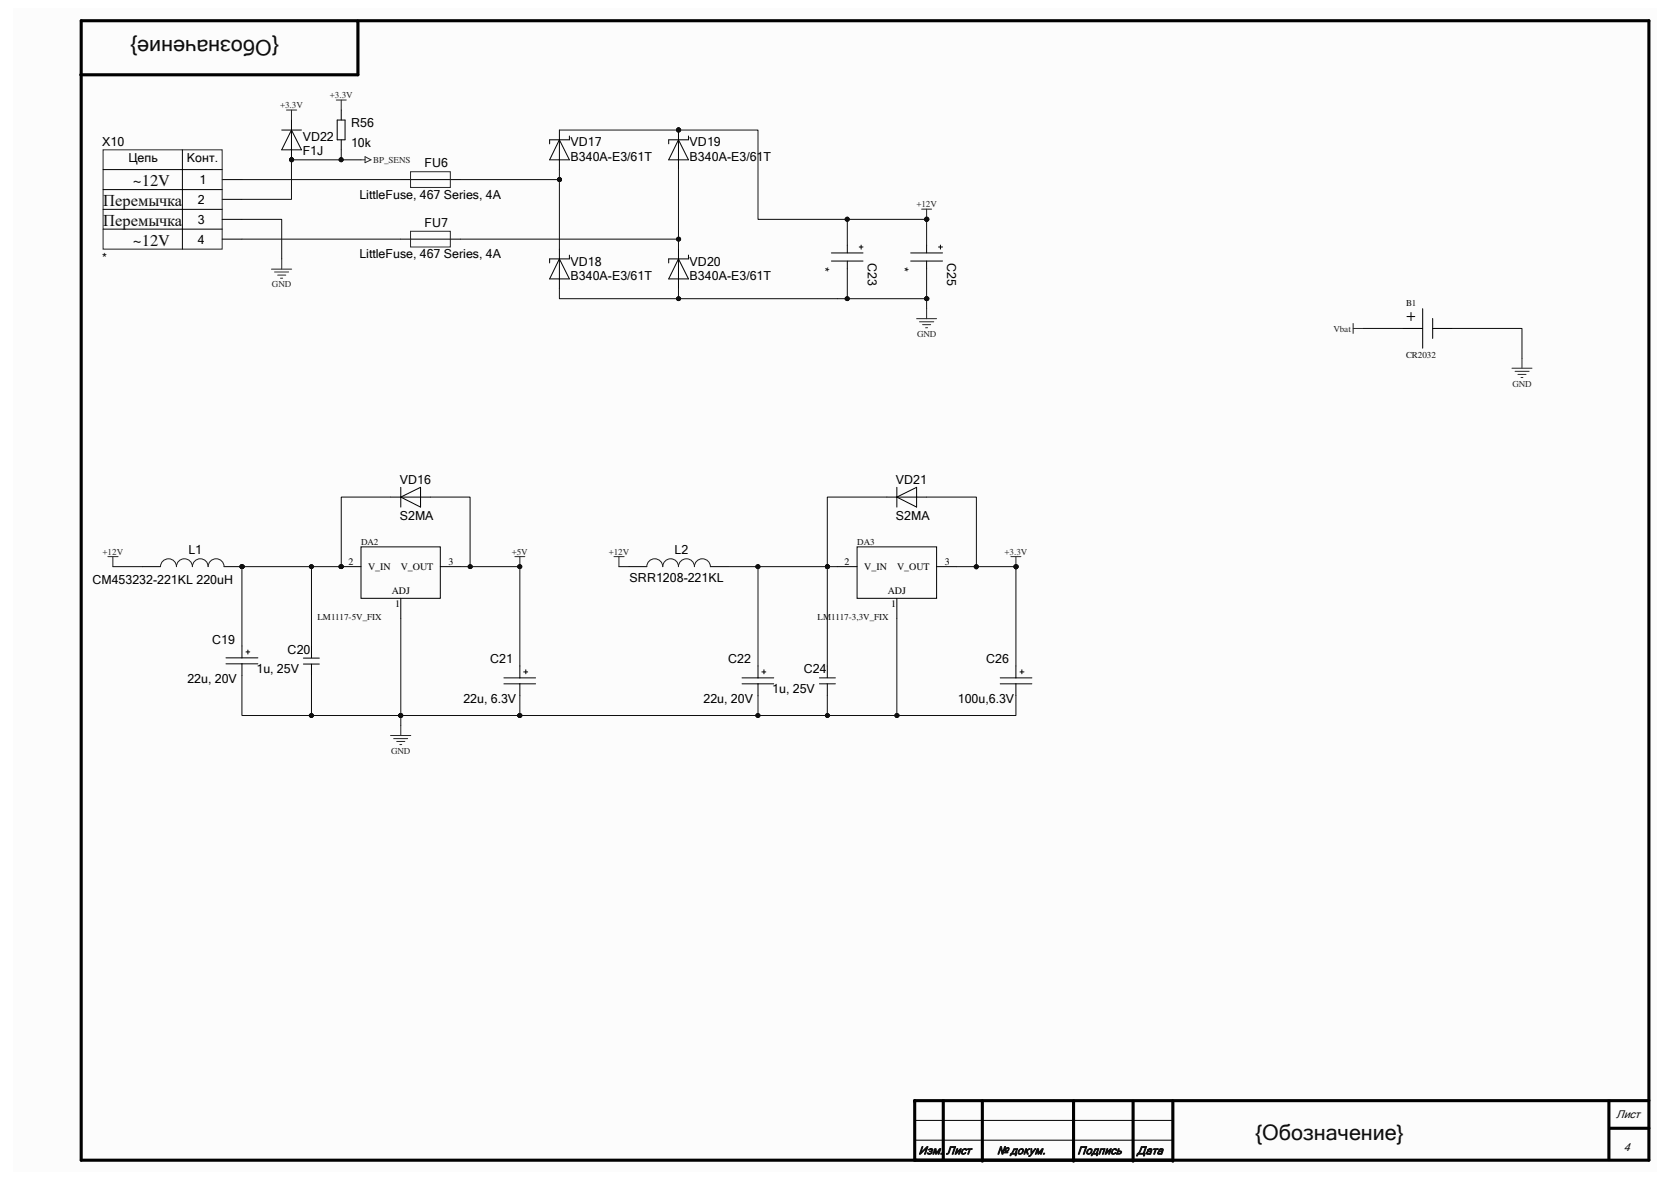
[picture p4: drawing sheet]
<svg xmlns="http://www.w3.org/2000/svg" width="297mm" height="210mm" viewBox="0 0 297 210" stroke-linecap="round" stroke-linejoin="round" font-family="sans-serif">
<g fill="#fcfcfc">
<path d="M2.5 1.6h292.1v206.7h-292.1z" fill-rule="evenodd"/>
<path d="M2.5 1.6h292.1v206.7h-292.1z" fill-rule="evenodd"/>
</g>
<path d="M14.4 3.7h278.7v202.5h-278.7zM63.5 3.8l.1 9.5h-49.3M167.7 195.6v10.4M174.6 195.7v10.5M190.8 195.7v10.5M201.4 195.7v10.5M208.4 195.6h-45.8v10.6M208.5 195.7v10.5M208.5 195.6h84.6M286 195.7v10.4M286.1 200.5h7" fill="none" stroke="#000" stroke-width=".55"/>
<g fill="#000">
<circle cx="162.6" cy="195.6" r=".28"/>
<circle cx="174.6" cy="206.2" r=".28"/>
<circle cx="190.8" cy="206.2" r=".28"/>
<circle cx="201.4" cy="206.2" r=".28"/>
<circle cx="208.5" cy="206.2" r=".28"/>
</g>
<g fill="none" stroke="#000" stroke-width=".18">
<path d="M18.3 30.1h21.2M18.3 33.7h21.2M18.3 37.2h21.2M32.4 26.6v17.7M39.5 31.9h3.5M39.5 35.4h3.5M39.5 39h3.5M99.4 23.1v7M99.4 24.8l1.8 3.6h-3.5zM101.2 24.2v.6h-3.5v.8M18.3 40.7h21.2M39.5 42.5h3.5"/>
<path d="M162.6 199.1h45.8M162.6 202.6h45.8"/>
</g>
<path d="M18.3 26.6h21.2v17.7h-21.2zM48.3 47.8h3.6M48.8 48.3h2.5M49.4 48.9h1.4M49.9 49.4h.3M50.1 46v1.8M162.9 56.6h3.6M163.4 57.2h2.6M164 57.7h1.4M164.5 58.3h.4M164.7 54.9v1.7" fill="none" stroke="#262626" stroke-width=".18"/>
<circle cx="120.6" cy="23.1" r=".36" fill="#0e0e0e"/>
<circle cx="120.6" cy="23.1" r=".36" fill="none" stroke="#0e0e0e" stroke-width=".18"/>
<path d="M120.6 23.1v1.7M120.6 28.4v1.7" fill="none" stroke="#000" stroke-width=".18"/>
<circle cx="120.6" cy="23.1" r=".36" fill="#0e0e0e"/>
<circle cx="120.6" cy="23.1" r=".36" fill="none" stroke="#0e0e0e" stroke-width=".18"/>
<path d="M71.2 31.9h10.6M120.6 24.8l1.8 3.6h-3.5zM120.6 24.8v3.6M122.4 24.2v.6h-3.5v.8M71.2 42.5h10.6M99.4 44.3v7M99.4 46l1.8 3.6h-3.5zM101.2 45.3v.7h-3.5v.7M120.6 44.3v7M120.6 46l1.8 3.6h-3.5zM122.4 45.3v.7h-3.5v.7" fill="none" stroke="#000" stroke-width=".18"/>
<path d="M73 30.5h7v2.8h-7zM163.8 37.2h1.8M164.7 37.2v1.8M73 41.1h7v2.8h-7z" fill="none" stroke="#262626" stroke-width=".18"/>
<circle cx="164.7" cy="39" r=".36" fill="#0e0e0e"/>
<circle cx="164.7" cy="39" r=".36" fill="none" stroke="#0e0e0e" stroke-width=".18"/>
<path d="M152.4 97.2h14.1v9.1h-14.1zM148.8 100.7h3.6M159.4 106.3v3.6M166.5 100.7h3.5" fill="none" stroke="#000" stroke-width=".18"/>
<circle cx="60.6" cy="100.7" r=".35" fill="#0e0e0e"/>
<circle cx="60.6" cy="100.7" r=".35" fill="none" stroke="#0e0e0e" stroke-width=".18"/>
<path d="M64.2 97.2h14.1v9.1h-14.1zM60.7 100.7h3.5" fill="none" stroke="#000" stroke-width=".18"/>
<circle cx="60.6" cy="100.7" r=".35" fill="#0e0e0e"/>
<circle cx="60.6" cy="100.7" r=".35" fill="none" stroke="#0e0e0e" stroke-width=".18"/>
<path d="M71.2 106.3v3.6M78.3 100.7h3.5" fill="none" stroke="#000" stroke-width=".18"/>
<path d="M91.5 98.9h1.8M92.4 98.9v1.8M69.4 130.7h3.6M70 131.3h2.5M70.5 131.8h1.5M71.1 132.3h.3M71.2 128.9v1.8" fill="none" stroke="#262626" stroke-width=".18"/>
<circle cx="92.4" cy="100.7" r=".35" fill="#0e0e0e"/>
<circle cx="92.4" cy="100.7" r=".35" fill="none" stroke="#0e0e0e" stroke-width=".18"/>
<path d="M179.7 98.9h1.8M180.6 98.9v1.8" fill="none" stroke="#262626" stroke-width=".18"/>
<circle cx="180.6" cy="100.7" r=".36" fill="#0e0e0e"/>
<circle cx="180.6" cy="100.7" r=".36" fill="none" stroke="#0e0e0e" stroke-width=".18"/>
<g fill="none" stroke="#262626" stroke-width=".18">
<path d="M50.9 19.6h1.8M51.8 19.6v1.7M64.2 28.4h.7M64.9 27.9l1.1 .5-1.1 .5zM240.5 57.5v1.8M240.5 58.4h1.9M268.8 65.4h3.5M269.3 66h2.5M269.8 66.5h1.5M270.4 67.1h.3M270.5 63.7v1.7M19.2 98.9h1.8"/>
<path d="M20.1 98.9v1.8M109.1 98.9h1.9M110 98.9v1.8"/>
</g>
<g fill="none" stroke="#000" stroke-width=".18">
<path d="M69.5 88.3h7M71.2 86.6v3.5M71.2 88.3l3.6-1.7v3.5zM157.6 88.3h7.1M159.4 86.6v3.5M159.4 88.3l3.5-1.7v3.5zM40.2 116.9h5.6M40.2 118h5.6M43 114.8v2.1M43 118v2.1M43.7 115.9h.7M44.1 115.5v.7"/>
<path d="M53.9 118h2.9M53.9 117h2.9M55.4 114.8v2.1M55.4 118v2.1M92.4 118.4v2.1M93.1 119.4h.7M93.5 119v.8M111.8 100.7h3.2M126.3 100.7h3.2M134.7 118.4v2.1M135.4 119.4h.7M135.8 119v.8"/>
<path d="M147.1 118.4v2M180.6 118.4v2.1M181.3 119.4h.7M181.6 119v.8M89.6 121.5h5.6M89.6 120.5h5.6M92.4 121.5v2.2M131.9 121.5h5.6M131.9 120.5h5.6M134.7 121.5v2.2M145.7 121.5h2.8M145.7 120.5h2.8"/>
<path d="M147.1 121.5v2.2M177.8 121.5h5.6M177.8 120.5h5.6M180.6 121.5v2.2"/>
</g>
<path d="M115 100.7a1.42 1.42 0 0 1 1.4-1.4 1.42 1.42 0 0 1 1.4 1.4 1.4 1.4 0 0 1 1.4-1.4 1.4 1.4 0 0 1 1.4 1.4 1.42 1.42 0 0 1 1.4-1.4 1.42 1.42 0 0 1 1.4 1.4 1.42 1.42 0 0 1 1.5-1.4 1.42 1.42 0 0 1 1.4 1.4" fill="none" stroke="#1c1c1c" stroke-width=".18"/>
<circle cx="51.8" cy="28.4" r=".36" fill="#0e0e0e"/>
<circle cx="51.8" cy="28.4" r=".36" fill="none" stroke="#0e0e0e" stroke-width=".18"/>
<path d="M51.8 26.6v1.8" fill="none" stroke="#000" stroke-width=".18"/>
<circle cx="51.8" cy="28.4" r=".36" fill="#0e0e0e"/>
<circle cx="51.8" cy="28.4" r=".36" fill="none" stroke="#0e0e0e" stroke-width=".18"/>
<path d="M60.7 19.6v1.7M50.1 23.1h3.5M51.8 21.3v5.3M51.8 23.1l1.8 3.5h-3.5zM59.9 21.3h1.4v3.5h-1.4zM60.7 24.8v1.8" fill="none" stroke="#000" stroke-width=".18"/>
<path d="M59.8 17.8h1.7M60.7 17.8v1.8" fill="none" stroke="#262626" stroke-width=".18"/>
<circle cx="43" cy="100.7" r=".35" fill="#0e0e0e"/>
<circle cx="43" cy="100.7" r=".35" fill="none" stroke="#0e0e0e" stroke-width=".18"/>
<path d="M39.8 100.7h3.2" fill="none" stroke="#000" stroke-width=".18"/>
<circle cx="43" cy="100.7" r=".35" fill="#0e0e0e"/>
<g fill="none" stroke="#0e0e0e" stroke-width=".18">
<path d="M164.7 53.1v1.8"/>
<circle cx="43" cy="100.7" r=".35"/>
</g>
<g fill="none" stroke="#000" stroke-width=".18">
<path d="M147.8 45h5.6M147.8 46.4h5.6M150.6 43.6v1.4M150.6 46.4v1.4M152.7 43.9h.7M153.1 43.6v.7M161.9 45h5.7M161.9 46.4h5.7M164.7 43.6v1.4M164.7 46.4v1.4M166.8 43.9h.8M167.2 43.6v.7"/>
<path d="M249.4 58.4h3.5M250.1 56.3h1.4M250.8 55.5v1.5M252.9 54.9v7M254.7 58.4h3.5M254.7 56.6v3.6M25.4 100.7h3.1"/>
</g>
<path d="M28.5 100.7a1.42 1.42 0 0 1 1.4-1.4 1.42 1.42 0 0 1 1.5 1.4 1.42 1.42 0 0 1 1.4-1.4 1.42 1.42 0 0 1 1.4 1.4 1.4 1.4 0 0 1 1.4-1.4 1.4 1.4 0 0 1 1.4 1.4 1.42 1.42 0 0 1 1.4-1.4 1.42 1.42 0 0 1 1.4 1.4" fill="none" stroke="#1c1c1c" stroke-width=".18"/>
<circle cx="164.7" cy="53.1" r=".35" fill="#0e0e0e"/>
<g fill="none" stroke="#0e0e0e" stroke-width=".18">
<path d="M99.4 31.9v12.4"/>
<circle cx="164.7" cy="53.1" r=".35"/>
</g>
<circle cx="99.4" cy="31.9" r=".35" fill="#0e0e0e"/>
<g fill="none" stroke="#0e0e0e" stroke-width=".18">
<path d="M99.4 30.1v1.8"/>
<circle cx="99.4" cy="31.9" r=".35"/>
</g>
<circle cx="99.4" cy="31.9" r=".35" fill="#0e0e0e"/>
<g fill="none" stroke="#0e0e0e" stroke-width=".18">
<path d="M120.6 51.3v1.8"/>
<circle cx="99.4" cy="31.9" r=".35"/>
</g>
<circle cx="120.6" cy="53.1" r=".35" fill="#0e0e0e"/>
<g fill="none" stroke="#0e0e0e" stroke-width=".18">
<path d="M120.6 30.1v14.2"/>
<circle cx="120.6" cy="53.1" r=".35"/>
</g>
<circle cx="120.6" cy="42.5" r=".35" fill="#0e0e0e"/>
<g fill="none" stroke="#0e0e0e" stroke-width=".18">
<path d="M43 39h7.1v7M43 31.9h28.2M81.8 31.9h17.6"/>
<circle cx="120.6" cy="42.5" r=".35"/>
</g>
<circle cx="99.4" cy="31.9" r=".35" fill="#0e0e0e"/>
<g fill="none" stroke="#0e0e0e" stroke-width=".18">
<path d="M43 42.5h28.2M81.8 42.5h38.8"/>
<circle cx="99.4" cy="31.9" r=".35"/>
</g>
<circle cx="120.6" cy="42.5" r=".35" fill="#0e0e0e"/>
<g fill="none" stroke="#0e0e0e" stroke-width=".18">
<path d="M55.4 120.1v7.1h15.8v1.7"/>
<circle cx="120.6" cy="42.5" r=".35"/>
</g>
<circle cx="55.3" cy="127.2" r=".35" fill="#0e0e0e"/>
<circle cx="55.3" cy="127.2" r=".35" fill="none" stroke="#0e0e0e" stroke-width=".18"/>
<circle cx="71.2" cy="127.2" r=".35" fill="#0e0e0e"/>
<g fill="none" stroke="#0e0e0e" stroke-width=".18">
<path d="M180.6 100.7v17.7"/>
<circle cx="71.2" cy="127.2" r=".35"/>
</g>
<circle cx="180.6" cy="100.7" r=".36" fill="#0e0e0e"/>
<g fill="none" stroke="#0e0e0e" stroke-width=".18">
<path d="M69.5 88.3h-8.8v12.4"/>
<circle cx="180.6" cy="100.7" r=".36"/>
</g>
<circle cx="60.6" cy="100.7" r=".35" fill="#0e0e0e"/>
<g fill="none" stroke="#0e0e0e" stroke-width=".18">
<path d="M76.5 88.3h7.1v12.4"/>
<circle cx="60.6" cy="100.7" r=".35"/>
</g>
<circle cx="83.6" cy="100.7" r=".35" fill="#0e0e0e"/>
<g fill="none" stroke="#0e0e0e" stroke-width=".18">
<path d="M157.6 88.3h-10.5v12.4"/>
<circle cx="83.6" cy="100.7" r=".35"/>
</g>
<circle cx="147.1" cy="100.7" r=".35" fill="#0e0e0e"/>
<g fill="none" stroke="#0e0e0e" stroke-width=".18">
<path d="M164.7 88.3h8.9v12.4"/>
<circle cx="147.1" cy="100.7" r=".35"/>
</g>
<circle cx="173.5" cy="100.7" r=".36" fill="#0e0e0e"/>
<g fill="none" stroke="#0e0e0e" stroke-width=".18">
<path d="M147.1 100.7v17.7"/>
<circle cx="173.5" cy="100.7" r=".36"/>
</g>
<circle cx="147.1" cy="100.7" r=".35" fill="#0e0e0e"/>
<g fill="none" stroke="#0e0e0e" stroke-width=".18">
<path d="M20.1 100.7h5.3M110 100.7h1.8M147.1 123.7v3.5"/>
<circle cx="147.1" cy="100.7" r=".35"/>
</g>
<circle cx="147.1" cy="127.2" r=".35" fill="#0e0e0e"/>
<g fill="none" stroke="#0e0e0e" stroke-width=".18">
<path d="M55.4 100.7v14.1"/>
<circle cx="147.1" cy="127.2" r=".35"/>
</g>
<circle cx="55.3" cy="100.7" r=".35" fill="#0e0e0e"/>
<g fill="none" stroke="#0e0e0e" stroke-width=".18">
<path d="M170 100.7h10.6"/>
<circle cx="55.3" cy="100.7" r=".35"/>
</g>
<circle cx="173.5" cy="100.7" r=".36" fill="#0e0e0e"/>
<circle cx="173.5" cy="100.7" r=".36" fill="none" stroke="#0e0e0e" stroke-width=".18"/>
<circle cx="180.6" cy="100.7" r=".36" fill="#0e0e0e"/>
<g fill="none" stroke="#0e0e0e" stroke-width=".18">
<path d="M43 100.7v14.1"/>
<circle cx="180.6" cy="100.7" r=".36"/>
</g>
<circle cx="43" cy="100.7" r=".35" fill="#0e0e0e"/>
<g fill="none" stroke="#0e0e0e" stroke-width=".18">
<path d="M43 120.1v7.1h12.4"/>
<circle cx="43" cy="100.7" r=".35"/>
</g>
<circle cx="55.3" cy="127.2" r=".35" fill="#0e0e0e"/>
<g fill="none" stroke="#0e0e0e" stroke-width=".18">
<path d="M129.5 100.7h17.6"/>
<circle cx="55.3" cy="127.2" r=".35"/>
</g>
<circle cx="147.1" cy="100.7" r=".35" fill="#0e0e0e"/>
<circle cx="147.1" cy="100.7" r=".35" fill="none" stroke="#0e0e0e" stroke-width=".18"/>
<circle cx="134.7" cy="100.7" r=".35" fill="#0e0e0e"/>
<g fill="none" stroke="#0e0e0e" stroke-width=".18">
<path d="M134.7 100.7v17.7"/>
<circle cx="134.7" cy="100.7" r=".35"/>
</g>
<circle cx="134.7" cy="100.7" r=".35" fill="#0e0e0e"/>
<g fill="none" stroke="#0e0e0e" stroke-width=".18">
<path d="M134.7 123.7v3.5"/>
<circle cx="134.7" cy="100.7" r=".35"/>
</g>
<circle cx="134.7" cy="127.2" r=".35" fill="#0e0e0e"/>
<g fill="none" stroke="#0e0e0e" stroke-width=".18">
<path d="M60.7 26.6v1.8"/>
<circle cx="134.7" cy="127.2" r=".35"/>
</g>
<circle cx="60.6" cy="28.4" r=".36" fill="#0e0e0e"/>
<g fill="none" stroke="#0e0e0e" stroke-width=".18">
<path d="M64.2 28.4h-12.4v7h-8.8"/>
<circle cx="60.6" cy="28.4" r=".36"/>
</g>
<circle cx="51.8" cy="28.4" r=".36" fill="#0e0e0e"/>
<circle cx="51.8" cy="28.4" r=".36" fill="none" stroke="#0e0e0e" stroke-width=".18"/>
<circle cx="60.6" cy="28.4" r=".36" fill="#0e0e0e"/>
<g fill="none" stroke="#0e0e0e" stroke-width=".18">
<path d="M43 100.7h17.7"/>
<circle cx="60.6" cy="28.4" r=".36"/>
</g>
<circle cx="43" cy="100.7" r=".35" fill="#0e0e0e"/>
<circle cx="43" cy="100.7" r=".35" fill="none" stroke="#0e0e0e" stroke-width=".18"/>
<circle cx="55.3" cy="100.7" r=".35" fill="#0e0e0e"/>
<circle cx="55.3" cy="100.7" r=".35" fill="none" stroke="#0e0e0e" stroke-width=".18"/>
<circle cx="60.6" cy="100.7" r=".35" fill="#0e0e0e"/>
<g fill="none" stroke="#0e0e0e" stroke-width=".18">
<path d="M81.8 100.7h10.6v17.7"/>
<circle cx="60.6" cy="100.7" r=".35"/>
</g>
<circle cx="92.4" cy="100.7" r=".35" fill="#0e0e0e"/>
<circle cx="92.4" cy="100.7" r=".35" fill="none" stroke="#0e0e0e" stroke-width=".18"/>
<circle cx="83.6" cy="100.7" r=".35" fill="#0e0e0e"/>
<g fill="none" stroke="#0e0e0e" stroke-width=".18">
<path d="M242.4 58.4h7M258.2 58.4h12.3v5.3M147.1 100.7h1.7"/>
<circle cx="83.6" cy="100.7" r=".35"/>
</g>
<circle cx="147.1" cy="100.7" r=".35" fill="#0e0e0e"/>
<g fill="none" stroke="#0e0e0e" stroke-width=".18">
<path d="M180.6 123.7v3.5h-21.2"/>
<circle cx="147.1" cy="100.7" r=".35"/>
</g>
<circle cx="159.4" cy="127.2" r=".35" fill="#0e0e0e"/>
<g fill="none" stroke="#0e0e0e" stroke-width=".18">
<path d="M159.4 109.9v17.3h-67"/>
<circle cx="159.4" cy="127.2" r=".35"/>
</g>
<circle cx="159.4" cy="127.2" r=".35" fill="#0e0e0e"/>
<circle cx="159.4" cy="127.2" r=".35" fill="none" stroke="#0e0e0e" stroke-width=".18"/>
<circle cx="147.1" cy="127.2" r=".35" fill="#0e0e0e"/>
<circle cx="147.1" cy="127.2" r=".35" fill="none" stroke="#0e0e0e" stroke-width=".18"/>
<circle cx="134.7" cy="127.2" r=".35" fill="#0e0e0e"/>
<circle cx="134.7" cy="127.2" r=".35" fill="none" stroke="#0e0e0e" stroke-width=".18"/>
<circle cx="92.4" cy="127.2" r=".35" fill="#0e0e0e"/>
<circle cx="92.4" cy="127.2" r=".35" fill="none" stroke="#0e0e0e" stroke-width=".18"/>
<circle cx="71.2" cy="127.2" r=".35" fill="#0e0e0e"/>
<circle cx="71.2" cy="127.2" r=".35" fill="none" stroke="#0e0e0e" stroke-width=".18"/>
<circle cx="71.2" cy="127.2" r=".35" fill="#0e0e0e"/>
<g fill="none" stroke="#0e0e0e" stroke-width=".18">
<path d="M92.4 123.7v3.5"/>
<circle cx="71.2" cy="127.2" r=".35"/>
</g>
<circle cx="92.4" cy="127.2" r=".35" fill="#0e0e0e"/>
<g fill="none" stroke="#0e0e0e" stroke-width=".18">
<path d="M71.2 109.9v17.3h21.2"/>
<circle cx="92.4" cy="127.2" r=".35"/>
</g>
<circle cx="71.2" cy="127.2" r=".35" fill="#0e0e0e"/>
<circle cx="71.2" cy="127.2" r=".35" fill="none" stroke="#0e0e0e" stroke-width=".18"/>
<circle cx="92.4" cy="127.2" r=".35" fill="#0e0e0e"/>
<g fill="none" stroke="#0e0e0e" stroke-width=".18">
<path d="M164.7 39v4.6"/>
<circle cx="92.4" cy="127.2" r=".35"/>
</g>
<circle cx="164.7" cy="39" r=".36" fill="#0e0e0e"/>
<g fill="none" stroke="#0e0e0e" stroke-width=".18">
<path d="M164.7 47.8v5.3"/>
<circle cx="164.7" cy="39" r=".36"/>
</g>
<circle cx="164.7" cy="53.1" r=".35" fill="#0e0e0e"/>
<g fill="none" stroke="#0e0e0e" stroke-width=".18">
<path d="M150.6 53.1h14.1"/>
<circle cx="164.7" cy="53.1" r=".35"/>
</g>
<circle cx="164.7" cy="53.1" r=".35" fill="#0e0e0e"/>
<circle cx="164.7" cy="53.1" r=".35" fill="none" stroke="#0e0e0e" stroke-width=".18"/>
<circle cx="150.6" cy="53.1" r=".35" fill="#0e0e0e"/>
<g fill="none" stroke="#0e0e0e" stroke-width=".18">
<path d="M150.6 47.8v5.3h-1.8"/>
<circle cx="150.6" cy="53.1" r=".35"/>
</g>
<circle cx="150.6" cy="53.1" r=".35" fill="#0e0e0e"/>
<g fill="none" stroke="#0e0e0e" stroke-width=".18">
<path d="M99.4 51.3v1.8h49.4"/>
<circle cx="150.6" cy="53.1" r=".35"/>
</g>
<circle cx="120.6" cy="53.1" r=".35" fill="#0e0e0e"/>
<g fill="none" stroke="#0e0e0e" stroke-width=".18">
<path d="M99.4 23.1h35.3v15.9h30"/>
<circle cx="120.6" cy="53.1" r=".35"/>
</g>
<circle cx="120.6" cy="23.1" r=".36" fill="#0e0e0e"/>
<circle cx="120.6" cy="23.1" r=".36" fill="none" stroke="#0e0e0e" stroke-width=".18"/>
<circle cx="150.6" cy="39" r=".36" fill="#0e0e0e"/>
<circle cx="150.6" cy="39" r=".36" fill="none" stroke="#0e0e0e" stroke-width=".18"/>
<circle cx="164.7" cy="39" r=".36" fill="#0e0e0e"/>
<g fill="none" stroke="#0e0e0e" stroke-width=".18">
<path d="M150.6 39v4.6"/>
<circle cx="164.7" cy="39" r=".36"/>
</g>
<circle cx="150.6" cy="39" r=".36" fill="#0e0e0e"/>
<circle cx="150.6" cy="39" r=".36" fill="none" stroke="#0e0e0e" stroke-width=".18"/>
<g font-size="3.8" fill="#0e0e0e">
<text x="49.6" y="7.2" transform="rotate(180 49.6 7.2)">{Обозначение}</text>
<text x="223.1" y="202.6">{Обозначение}</text>
</g>
<g font-size="2.9" fill="#0e0e0e">
<text x="23.6" y="33.1">~12V</text>
<text x="18.3" y="40.1">Перемычка</text>
<text x="18.3" y="36.6">Перемычка</text>
<text x="23.6" y="43.6">~12V</text>
</g>
<g font-size="2.2">
<text x="62.4" y="22.6">R56</text>
<text x="18.2" y="26">X10</text>
<text x="22.8" y="28.8">Цепь</text>
<text x="33.2" y="28.8">Конт.</text>
<text x="53.8" y="25">VD22</text>
<text x="53.8" y="27.5">F1J</text>
<text x="62.4" y="26.2">10k</text>
<text x="75.5" y="29.7">FU6</text>
<text x="101.4" y="26">VD17</text>
<text x="101.4" y="28.6">B340A-E3/61T</text>
<text x="122.6" y="26">VD19</text>
<text x="122.6" y="28.6">B340A-E3/61T</text>
<text x="35.5" y="32.7">1</text>
<text x="63.9" y="35.3">LittleFuse, 467 Series, 4A</text>
<text x="35.2" y="36.3">2</text>
<text x="35.2" y="39.8">3</text>
<text x="75.5" y="40.3">FU7</text>
<text x="18.2" y="46.5">*</text>
<text x="35.2" y="43.3">4</text>
<text x="63.9" y="45.9">LittleFuse, 467 Series, 4A</text>
<text x="101.4" y="47.2">VD18</text>
<text x="122.6" y="47.2">VD20</text>
<text x="145.8" y="47.4" transform="rotate(90 145.8 47.4)">*</text>
<text x="154.3" y="46.7" transform="rotate(90 154.3 46.7)">C23</text>
<text x="159.9" y="47.4" transform="rotate(90 159.9 47.4)">*</text>
<text x="168.4" y="46.7" transform="rotate(90 168.4 46.7)">C25</text>
<text x="101.4" y="49.7">B340A-E3/61T</text>
<text x="122.6" y="49.7">B340A-E3/61T</text>
<text x="71.1" y="86">VD16</text>
<text x="159.3" y="86">VD21</text>
<text x="71.1" y="92.4">S2MA</text>
<text x="159.3" y="92.4">S2MA</text>
<text x="33.5" y="98.5">L1</text>
<text x="119.9" y="98.5">L2</text>
<text x="16.4" y="103.8">CM453232-221KL 220uH</text>
<text x="111.9" y="103.5">SRR1208-221KL</text>
<text x="37.7" y="114.4">C19</text>
<text x="45.6" y="119.7">1u, 25V</text>
<text x="51.1" y="116.2">C20</text>
<text x="87.1" y="117.9">C21</text>
<text x="129.5" y="117.9">C22</text>
<text x="142.9" y="119.7">C24</text>
<text x="175.3" y="117.9">C26</text>
<text x="33.3" y="121.5">22u, 20V</text>
<text x="82.4" y="125">22u, 6.3V</text>
<text x="125" y="125">22u, 20V</text>
<text x="137.3" y="123.2">1u, 25V</text>
<text x="170.3" y="125">100u,6.3V</text>
</g>
<g font-size="2" fill="#0e0e0e">
<text x="287.3" y="198.8">Лист</text>
<text x="163.3" y="205.1">Изм.</text>
<text x="168.2" y="205.1">Лист</text>
<text x="177.2" y="205.1">№ докум.</text>
<text x="191.5" y="205.1">Подпись</text>
<text x="202.1" y="205.1">Дата</text>
<text x="288.6" y="204.6">4</text>
</g>
<g font-size="1.8">
<text x="61.9" y="100.4">2</text>
<text x="65.4" y="101.3">V_IN</text>
<text x="71.2" y="101.3">V_OUT</text>
<text x="79.8" y="100.4">3</text>
<text x="150.1" y="100.4">2</text>
<text x="153.6" y="101.3">V_IN</text>
<text x="159.5" y="101.3">V_OUT</text>
<text x="167.9" y="100.4">3</text>
<text x="69.6" y="105.6">ADJ</text>
<text x="70.2" y="107.9">1</text>
<text x="157.8" y="105.6">ADJ</text>
<text x="158.4" y="107.9">1</text>
</g>
<g font-size="1.6" fill="#262626">
<text x="58.6" y="17.4">+3.3V</text>
<text x="49.8" y="19.2">+3.3V</text>
<text x="66.3" y="29">BP_SENS</text>
<text x="162.9" y="36.9">+12V</text>
<text x="48.3" y="51.1">GND</text>
<text x="163" y="59.9">GND</text>
<text x="237" y="59">Vbat</text>
<text x="268.9" y="68.7">GND</text>
<text x="18.2" y="98.6">+12V</text>
<text x="91" y="98.6">+5V</text>
<text x="108.2" y="98.6">+12V</text>
<text x="178.6" y="98.6">+3.3V</text>
<text x="69.5" y="134">GND</text>
</g>
<g font-size="1.6" fill="#0e0e0e">
<text x="249.9" y="54.4">B1</text>
<text x="249.9" y="63.5">CR2032</text>
<text x="64.2" y="96.9">DA2</text>
<text x="152.4" y="96.9">DA3</text>
<text x="56.4" y="110.3">LM1117-5V_FIX</text>
<text x="145.3" y="110.3">LM1117-3,3V_FIX</text>
</g>
</svg>
